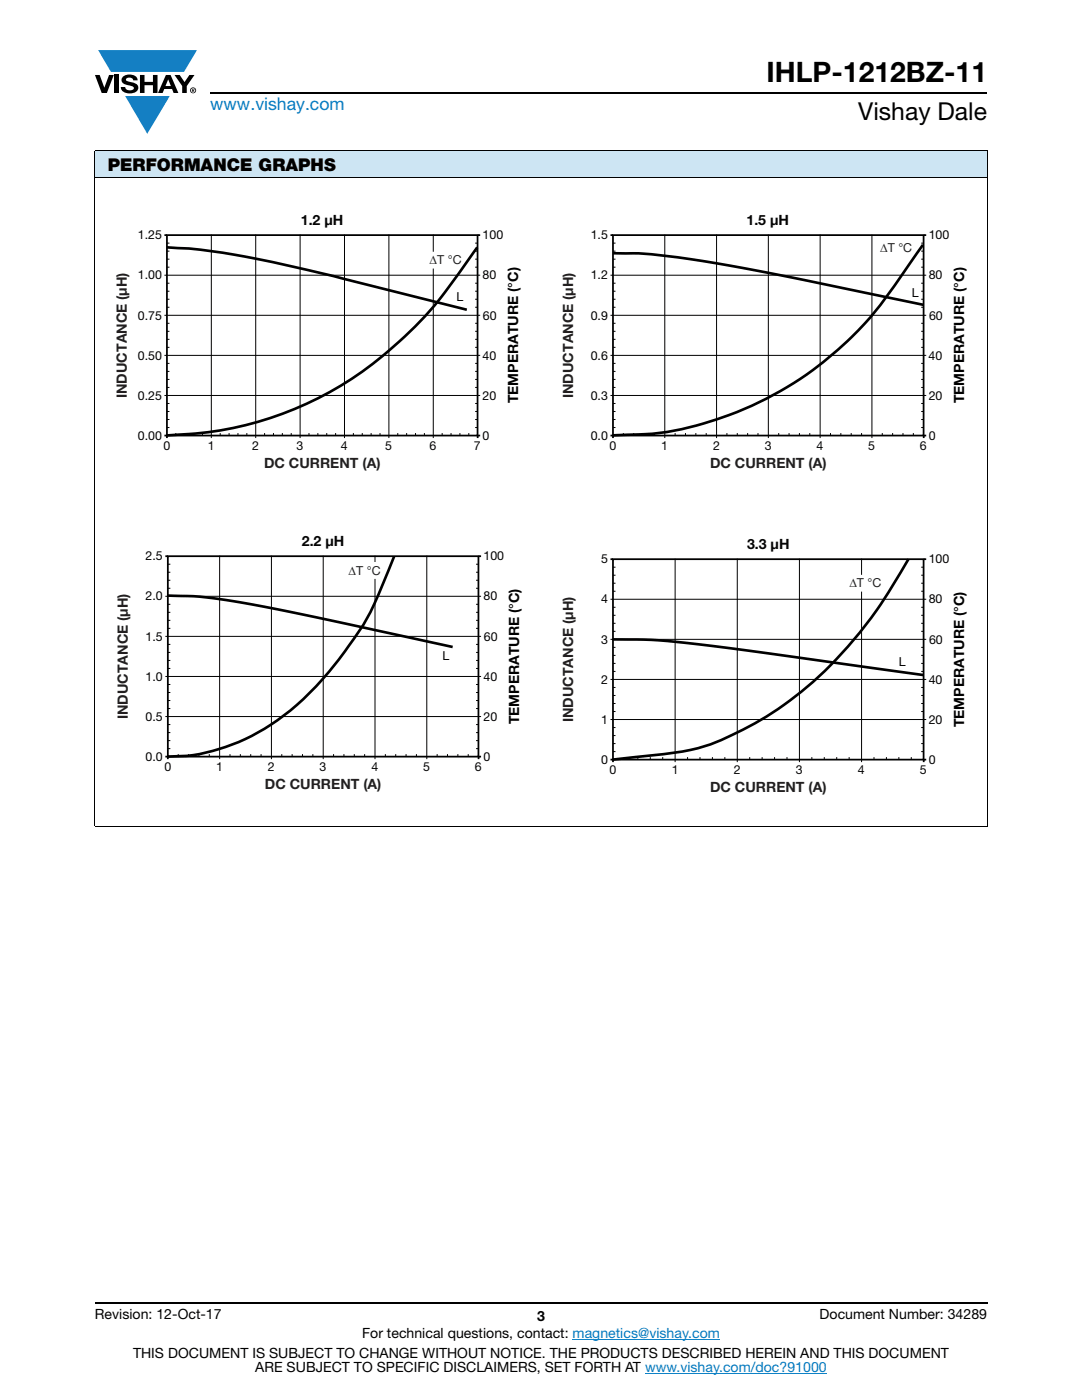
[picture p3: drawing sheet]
<svg xmlns="http://www.w3.org/2000/svg" width="216mm" height="279mm" viewBox="0 0 216 279" stroke-linecap="round" stroke-linejoin="round" font-family="sans-serif">
<g fill="#147fc3">
<path d="M19.6 10h19.7l-2.6 4.3h-1.1h-13.5z"/>
<path d="M25 19.2h8.9l-4.5 7.5z"/>
</g>
<g fill="#000">
<path d="M18.9 15h1l.9 2.5 1-2.5h.9l-1.4 3.6h-1zM22.9 15h.9v3.6h-.9zM24.6 15.3a2.1 2.1 0 0 1 2.8 .3l.1 .4h-.9a.79 .79 0 0 0-.7-.5 .79 .79 0 0 0-.8 .4l.3 .3 1 .2a1.08 1.08 0 0 1 1.2 1 1.08 1.08 0 0 1-1.1 1.2 1.73 1.73 0 0 1-2.4-1.2h.9a.96 .96 0 0 0 .8 .6 .96 .96 0 0 0 .9-.4 1.31 1.31 0 0 0-1.2-.6 1.03 1.03 0 0 1-1.1-.6 1.03 1.03 0 0 1 .2-1.1zM27.9 15h.9v1.3h1.7v-1.3h.9v3.6h-.9v-1.6h-1.7v1.6h-.9zM34.8 15h1.1l.9 1.4 1-1.4h1l-1.5 2.2v1.4h-.9v-1.4z"/>
<path d="M33.6 15.9l.5 1.3h-1.1zM33.1 15l-1.6 3.6h1l.3-.8h1.5l.3 .8h1l-1.6-3.6z"/>
<path d="M38.4 17.8h.2v.2h-.2zM38.3 17.7v.7h.1v-.3l.4 .3-.2-.3 .2-.2-.1-.2z"/>
<path d="M38.1 18a.46 .46 0 0 1 .9 0 .46 .46 0 0 1-.9 0zM37.9 18a.6 .6 0 0 0 1.2 0 .6 .6 0 0 0-1.2 0z"/>
</g>
<path d="M42 18.6h155M18.9 260h178.1" fill="none" stroke="#000" stroke-width=".36"/>
<path d="M114.3 267.3h29.3M128.7 274h36.3" fill="none" stroke="#067ec4" stroke-width=".2"/>
<path d="M18.9 30h178.1v5.5h-178.1z" fill="#cde5f3"/>
<path d="M18.9 30h178.1M18.9 35.5h178.1M18.9 30.1v134.7M197 30.1v134.7M18.9 164.8h178.1" fill="none" stroke="#000" stroke-width=".2"/>
<path d="M23 42.5h81v51.5h-81z" fill="#fff"/>
<g fill="none" stroke="#000" stroke-width=".2">
<path d="M32.8 54.9h62.5M33.3 56.5h.5M33.3 58.1h.5M33.3 59.7h.5M33.3 48.5h.5M33.3 50.1h.5M33.3 51.7h.5M33.3 53.3h.5M42.2 46.9v40.5M51 46.9v40.5M59.9 46.9v40.5M68.7 46.9v40.5"/>
<path d="M77.6 46.9v40.5M86.5 46.9v40.5M32.8 62.9h62.5M32.8 70.9h62.5M32.8 78.9h62.5M33.3 64.5h.5M33.3 66.1h.5M33.3 67.7h.5M33.3 69.3h.5M33.3 72.5h.5M33.3 74.1h.5M33.3 75.7h.5"/>
<path d="M33.3 77.3h.5M33.3 61.3h.5M33.3 80.5h.5M33.3 82.1h.5M33.3 83.7h.5M33.3 85.3h.5M35.1 86.4v.5M36.9 86.4v.5M38.6 86.4v.5M40.4 86.4v.5M43.9 86.4v.5M45.7 86.4v.5"/>
<path d="M47.5 86.4v.5M49.3 86.4v.5M52.8 86.4v.5M54.6 86.4v.5M56.3 86.4v.5M58.1 86.4v.5M61.7 86.4v.5M63.4 86.4v.5M65.2 86.4v.5M67 86.4v.5M70.5 86.4v.5M72.3 86.4v.5"/>
<path d="M74.1 86.4v.5M75.8 86.4v.5M79.4 86.4v.5M81.1 86.4v.5M82.9 86.4v.5M84.7 86.4v.5M88.2 86.4v.5M90 86.4v.5M91.8 86.4v.5M93.5 86.4v.5"/>
</g>
<path d="M32.8 46.9h.5M33.3 46.9h62v40h-62zM32.8 86.9h.5v.5M95.3 86.9v.5" fill="none" stroke="#000" stroke-width=".35"/>
<path d="M85.2 50.4h7.5v3h-7.5z" fill="#fff"/>
<path d="M85.2 50.4h7.5v3h-7.5z" fill="none" stroke="#fff" stroke-width=".35"/>
<path d="M33.3 49.4a140.5 140.5 0 0 1 27.7 4.4l32.1 8M95.2 49.4l-.7 .9a95.1 95.1 0 0 1-14 17.1 69.6 69.6 0 0 1-47.2 19.5" fill="none" stroke="#000" stroke-width=".53"/>
<path d="M95.3 46.9h.5M95.3 86.9h.5" fill="none" stroke="#000" stroke-width=".35"/>
<g fill="none" stroke="#000" stroke-width=".2">
<path d="M94.8 56.5h.5M94.8 58.1h.5M94.8 59.7h.5M94.8 48.5h.5M94.8 50.1h.5M94.8 51.7h.5M94.8 53.3h.5M95.3 54.9h.5M94.8 64.5h.5M94.8 66.1h.5M94.8 67.7h.5M94.8 69.3h.5"/>
<path d="M94.8 72.5h.5M94.8 74.1h.5M94.8 75.7h.5M94.8 77.3h.5M94.8 61.3h.5M95.3 62.9h.5M95.3 78.9h.5M95.3 70.9h.5M94.8 80.5h.5M94.8 82.1h.5M94.8 83.7h.5M94.8 85.3h.5"/>
</g>
<path d="M112 42.5h81v51.5h-81z" fill="#fff"/>
<g fill="none" stroke="#000" stroke-width=".2">
<path d="M121.8 54.9h62.5M122.3 56.5h.5M122.3 58.1h.5M122.3 59.7h.5M122.3 48.5h.5M122.3 50.1h.5M122.3 51.7h.5M122.3 53.3h.5M132.6 46.9v40M143 46.9v40M163.6 46.9v40M174 46.9v40"/>
<path d="M121.8 62.9h62.5M121.8 70.9h62.5M121.8 78.9h62.5M122.3 64.5h.5M122.3 66.1h.5M122.3 67.7h.5M122.3 69.3h.5M122.3 72.5h.5M122.3 74.1h.5M122.3 75.7h.5M122.3 77.3h.5M122.3 61.3h.5"/>
<path d="M122.3 80.5h.5M122.3 82.1h.5M122.3 83.7h.5M122.3 85.3h.5"/>
</g>
<path d="M121.8 46.9h.5M122.3 46.9h62v40h-62zM121.8 86.9h.5" fill="none" stroke="#000" stroke-width=".35"/>
<path d="M175.1 47.9h7.5v3h-7.5z" fill="#fff"/>
<path d="M175.1 47.9h7.5v3h-7.5z" fill="none" stroke="#fff" stroke-width=".35"/>
<g fill="none" stroke="#000" stroke-width=".2">
<path d="M153.3 46.9v40.5M183.8 56.5h.5M183.8 58.1h.5M183.8 59.7h.5M183.8 48.5h.5M183.8 50.1h.5M183.8 51.7h.5M183.8 53.3h.5M184.3 54.9h.5M183.8 64.5h.5M183.8 66.1h.5M183.8 67.7h.5"/>
<path d="M183.8 69.3h.5M183.8 72.5h.5M183.8 74.1h.5M183.8 75.7h.5M183.8 77.3h.5M183.8 61.3h.5M184.3 62.9h.5M184.3 78.9h.5M184.3 70.9h.5M124.4 86.4v.5M126.4 86.4v.5M128.5 86.4v.5"/>
<path d="M130.6 86.4v.5M132.6 86.9v.5M134.7 86.4v.5M136.8 86.4v.5M138.8 86.4v.5M140.9 86.4v.5M143 86.9v.5M145 86.4v.5M147.1 86.4v.5M149.2 86.4v.5M151.2 86.4v.5M155.4 86.4v.5"/>
<path d="M157.4 86.4v.5M159.5 86.4v.5M161.6 86.4v.5M163.6 86.9v.5M165.7 86.4v.5M167.8 86.4v.5M169.8 86.4v.5M171.9 86.4v.5M174 86.9v.5M176 86.4v.5M178.1 86.4v.5M180.2 86.4v.5"/>
<path d="M182.2 86.4v.5M183.8 80.5h.5M183.8 82.1h.5M183.8 83.7h.5M183.8 85.3h.5"/>
</g>
<path d="M184.3 46.9h.5M122.3 86.9v.5M184.8 86.9h-.5v.5" fill="none" stroke="#000" stroke-width=".35"/>
<path d="M122.3 50.5a102.2 102.2 0 0 1 20.6 2l15.5 3 25.9 5.3M184.2 48.9l-3.9 5.5a69.4 69.4 0 0 1-49.4 32.1l-8.6 .4" fill="none" stroke="#000" stroke-width=".53"/>
<path d="M23.2 106.7h81v51.4h-81z" fill="#fff"/>
<g fill="none" stroke="#000" stroke-width=".2">
<path d="M33 119h62.5M33.5 112.6h.5M33.5 114.2h.5M33.5 115.8h.5M33.5 117.4h.5M43.8 111v40.5M54.2 111v40.5M64.5 111v40.5M74.8 111v40.5M85.2 111v40.5M33 127h62.5M33.5 128.6h.5"/>
<path d="M33.5 130.2h.5M33.5 131.8h.5M33.5 133.4h.5M33.5 136.6h.5M33.5 138.2h.5M33.5 139.8h.5M33.5 120.6h.5M33.5 122.2h.5M33.5 123.8h.5M33.5 125.4h.5M95.5 135h-62.5M33 143h62.5"/>
<path d="M33.5 141.4h.5M33.5 144.6h.5M33.5 146.2h.5M33.5 147.8h.5M33.5 149.4h.5M35.6 150.5v.5M37.6 150.5v.5M39.7 150.5v.5M41.8 150.5v.5M45.9 150.5v.5M48 150.5v.5M50 150.5v.5"/>
<path d="M52.1 150.5v.5M56.2 150.5v.5M58.3 150.5v.5M60.4 150.5v.5M62.4 150.5v.5M66.6 150.5v.5M68.6 150.5v.5M70.7 150.5v.5M72.8 150.5v.5M76.9 150.5v.5M79 150.5v.5M81 150.5v.5"/>
<path d="M83.1 150.5v.5M87.2 150.5v.5M89.3 150.5v.5M91.4 150.5v.5M93.4 150.5v.5"/>
</g>
<path d="M33 111h.5M33.5 111h62v40h-62zM33 151h.5v.5M95.5 151v.5" fill="none" stroke="#000" stroke-width=".35"/>
<path d="M69 112.4h7.5v3h-7.5z" fill="#fff"/>
<path d="M69 112.4h7.5v3h-7.5z" fill="none" stroke="#fff" stroke-width=".35"/>
<path d="M95.5 111h.5M95.5 151h.5" fill="none" stroke="#000" stroke-width=".35"/>
<g fill="none" stroke="#000" stroke-width=".2">
<path d="M95 112.6h.5M95 114.2h.5M95 115.8h.5M95 117.4h.5M95.5 119h.5M95 128.6h.5M95 130.2h.5M95 131.8h.5M95 133.4h.5M95 136.6h.5M95 138.2h.5M95 139.8h.5"/>
<path d="M95 120.6h.5M95 122.2h.5M95 123.8h.5M95 125.4h.5M95.5 127h.5M95.5 135h.5M95 141.4h.5M95 144.6h.5M95 146.2h.5M95 147.8h.5M95 149.4h.5M95.5 143h.5"/>
</g>
<path d="M33.5 118.9h1a96.4 96.4 0 0 1 19.1 2.4l36.7 7.8M78.6 111.1l-.8 2.2a59.7 59.7 0 0 1-7.9 15.1 55.3 55.3 0 0 1-19.7 18.5 36.1 36.1 0 0 1-16.7 4.1" fill="none" stroke="#000" stroke-width=".53"/>
<path d="M112 107.2h81v51.5h-81z" fill="#fff"/>
<g fill="none" stroke="#000" stroke-width=".2">
<path d="M121.8 119.6h63M122.3 113.2h.5M122.3 114.8h.5M122.3 116.4h.5M122.3 118h.5M134.7 111.6v40.5M147.1 111.6v40.5M159.5 111.6v40.5M171.9 111.6v40.5M183.8 113.2h.5M183.8 114.8h.5M183.8 116.4h.5"/>
<path d="M183.8 118h.5M121.8 127.6h63M121.8 135.6h63M122.3 129.2h.5M122.3 130.8h.5M122.3 132.4h.5M122.3 134h.5M122.3 137.2h.5M122.3 138.8h.5M122.3 121.2h.5M122.3 122.8h.5M122.3 124.4h.5"/>
<path d="M122.3 126h.5M183.8 129.2h.5M183.8 130.8h.5M183.8 132.4h.5M183.8 134h.5M183.8 137.2h.5M183.8 138.8h.5M183.8 121.2h.5M183.8 122.8h.5M183.8 124.4h.5M183.8 126h.5M121.8 143.6h63"/>
<path d="M122.3 140.4h.5M122.3 142h.5M122.3 145.2h.5M122.3 146.8h.5M122.3 148.4h.5M122.3 150h.5M124.8 151.1v.5M127.3 151.1v.5M129.8 151.1v.5M132.2 151.1v.5M137.2 151.1v.5M139.7 151.1v.5"/>
<path d="M142.2 151.1v.5M144.6 151.1v.5M149.6 151.1v.5M152.1 151.1v.5M154.6 151.1v.5M157 151.1v.5M162 151.1v.5M164.5 151.1v.5M167 151.1v.5M169.4 151.1v.5M174.4 151.1v.5M176.9 151.1v.5"/>
<path d="M179.4 151.1v.5M181.8 151.1v.5M183.8 140.4h.5M183.8 142h.5M183.8 145.2h.5M183.8 146.8h.5M183.8 148.4h.5M183.8 150h.5"/>
</g>
<path d="M121.8 111.6h.5M122.3 111.6h62v40h-62zM184.3 111.6h.5M121.8 151.6h.5v.5M184.8 151.6h-.5v.5" fill="none" stroke="#000" stroke-width=".35"/>
<path d="M181.3 111.6a89.9 89.9 0 0 1-19.8 25.1 65 65 0 0 1-21.4 12.4 93.5 93.5 0 0 1-15.1 2.2l-2.7 .3M122.3 127.6l8.3 .1 8.2 .8 13 1.7 32.5 4.5" fill="none" stroke="#000" stroke-width=".53"/>
<path d="M168.9 114.9h7.5v3h-7.5z" fill="#fff"/>
<path d="M168.9 114.9h7.5v3h-7.5z" fill="none" stroke="#fff" stroke-width=".35"/>
<text font-size="5.6" x="153" y="16.4">IHLP-1212BZ-11</text>
<text font-size="4.9" x="171.3" y="24">Vishay Dale</text>
<text font-size="3.5" fill="#067ec4" x="42" y="21.9">www.vishay.com</text>
<text font-size="3.5" x="21.5" y="34.1">PERFORMANCE GRAPHS</text>
<g font-size="2.8" fill="#050504">
<text x="60" y="44.9">1.2 μH</text>
<text x="149" y="44.9">1.5 μH</text>
<text x="60.2" y="108.9">2.2 μH</text>
<text x="149.1" y="109.5">3.3 μH</text>
</g>
<g font-size="2.8" fill="#231f20">
<text x="25.3" y="79.5" transform="rotate(-90 25.3 79.5)">INDUCTANCE (μH)</text>
<text x="114.3" y="79.5" transform="rotate(-90 114.3 79.5)">INDUCTANCE (μH)</text>
<text x="52.7" y="93.4">DC CURRENT (A)</text>
<text x="141.7" y="93.4">DC CURRENT (A)</text>
<text x="25.5" y="143.5" transform="rotate(-90 25.5 143.5)">INDUCTANCE (μH)</text>
<text x="114.3" y="144.1" transform="rotate(-90 114.3 144.1)">INDUCTANCE (μH)</text>
<text x="52.9" y="157.5">DC CURRENT (A)</text>
<text x="141.7" y="158.1">DC CURRENT (A)</text>
</g>
<g font-size="2.8">
<text x="103.4" y="80.5" transform="rotate(-90 103.4 80.5)">TEMPERATURE (°C)</text>
<text x="192.4" y="80.5" transform="rotate(-90 192.4 80.5)">TEMPERATURE (°C)</text>
<text x="103.6" y="144.6" transform="rotate(-90 103.6 144.6)">TEMPERATURE (°C)</text>
<text x="192.4" y="145.2" transform="rotate(-90 192.4 145.2)">TEMPERATURE (°C)</text>
<text x="18.9" y="263.3">Revision: 12-Oct-17</text>
<text x="107.2" y="263.6">3</text>
<text x="163.6" y="263.3">Document Number: 34289</text>
<text x="72.3" y="267.1">For technical questions, contact: magnetics@vishay.com</text>
<text x="26.5" y="271">THIS DOCUMENT IS SUBJECT TO CHANGE WITHOUT NOTICE. THE PRODUCTS DESCRIBED HEREIN AND THIS DOCUMENT</text>
<text x="50.9" y="273.8">ARE SUBJECT TO SPECIFIC DISCLAIMERS, SET FORTH AT www.vishay.com/doc?91000</text>
</g>
<g font-size="2.5">
<text x="27.5" y="47.7">1.25</text>
<text x="96.3" y="47.7">100</text>
<text x="117.9" y="47.7">1.5</text>
<text x="185.3" y="47.7">100</text>
<text x="27.5" y="55.8">1.00</text>
<text x="96.3" y="55.8">80</text>
<text x="117.9" y="55.8">1.2</text>
<text x="182" y="59.2">L</text>
<text x="185.3" y="55.8">80</text>
<text x="27.5" y="63.8">0.75</text>
<text x="91.1" y="60.1">L</text>
<text x="96.4" y="63.8">60</text>
<text x="117.9" y="63.8">0.9</text>
<text x="185.4" y="63.8">60</text>
<text x="27.5" y="71.8">0.50</text>
<text x="96.3" y="71.8">40</text>
<text x="117.9" y="71.8">0.6</text>
<text x="185.3" y="71.8">40</text>
<text x="27.5" y="79.8">0.25</text>
<text x="96.3" y="79.8">20</text>
<text x="117.9" y="79.8">0.3</text>
<text x="185.3" y="79.8">20</text>
<text x="27.5" y="87.8">0.00</text>
<text x="96.3" y="87.8">0</text>
<text x="117.9" y="87.8">0.0</text>
<text x="185.3" y="87.8">0</text>
<text x="29.1" y="111.8">2.5</text>
<text x="96.5" y="111.8">100</text>
<text x="119.9" y="112.4">5</text>
<text x="185.3" y="112.4">100</text>
<text x="29.1" y="119.8">2.0</text>
<text x="96.5" y="119.8">80</text>
<text x="119.9" y="120.4">4</text>
<text x="185.3" y="120.4">80</text>
<text x="29.1" y="127.9">1.5</text>
<text x="88.3" y="131.8">L</text>
<text x="96.6" y="127.9">60</text>
<text x="119.9" y="128.4">3</text>
<text x="185.4" y="128.4">60</text>
<text x="29.1" y="135.9">1.0</text>
<text x="96.5" y="135.9">40</text>
<text x="119.9" y="136.5">2</text>
<text x="179.4" y="132.8">L</text>
<text x="185.3" y="136.5">40</text>
<text x="29.1" y="143.9">0.5</text>
<text x="96.5" y="143.9">20</text>
<text x="119.9" y="144.5">1</text>
<text x="185.3" y="144.5">20</text>
<text x="29.1" y="151.9">0.0</text>
<text x="96.5" y="151.9">0</text>
<text x="119.9" y="152.5">0</text>
<text x="185.3" y="152.5">0</text>
</g>
<g font-size="2.5" fill="#231f20">
<text x="85.7" y="52.7">ΔT °C</text>
<text x="175.6" y="50.3">ΔT °C</text>
<text x="69.6" y="114.7">ΔT °C</text>
<text x="169.5" y="117.2">ΔT °C</text>
</g>
<g font-size="2.5" fill="#050504">
<text x="32.6" y="89.8">0</text>
<text x="41.5" y="89.8">1</text>
<text x="50.3" y="89.8">2</text>
<text x="59.2" y="89.8">3</text>
<text x="68" y="89.8">4</text>
<text x="76.9" y="89.8">5</text>
<text x="85.7" y="89.8">6</text>
<text x="94.6" y="89.8">7</text>
<text x="121.6" y="89.8">0</text>
<text x="132" y="89.8">1</text>
<text x="142.3" y="89.8">2</text>
<text x="152.6" y="89.8">3</text>
<text x="162.9" y="89.8">4</text>
<text x="173.2" y="89.8">5</text>
<text x="183.6" y="89.8">6</text>
<text x="32.8" y="153.9">0</text>
<text x="43.1" y="153.9">1</text>
<text x="53.5" y="153.9">2</text>
<text x="63.8" y="153.9">3</text>
<text x="74.1" y="153.9">4</text>
<text x="84.4" y="153.9">5</text>
<text x="94.7" y="153.9">6</text>
<text x="121.6" y="154.5">0</text>
<text x="134" y="154.5">1</text>
<text x="146.4" y="154.5">2</text>
<text x="158.8" y="154.5">3</text>
<text x="171.2" y="154.5">4</text>
<text x="183.6" y="154.5">5</text>
</g>
</svg>
